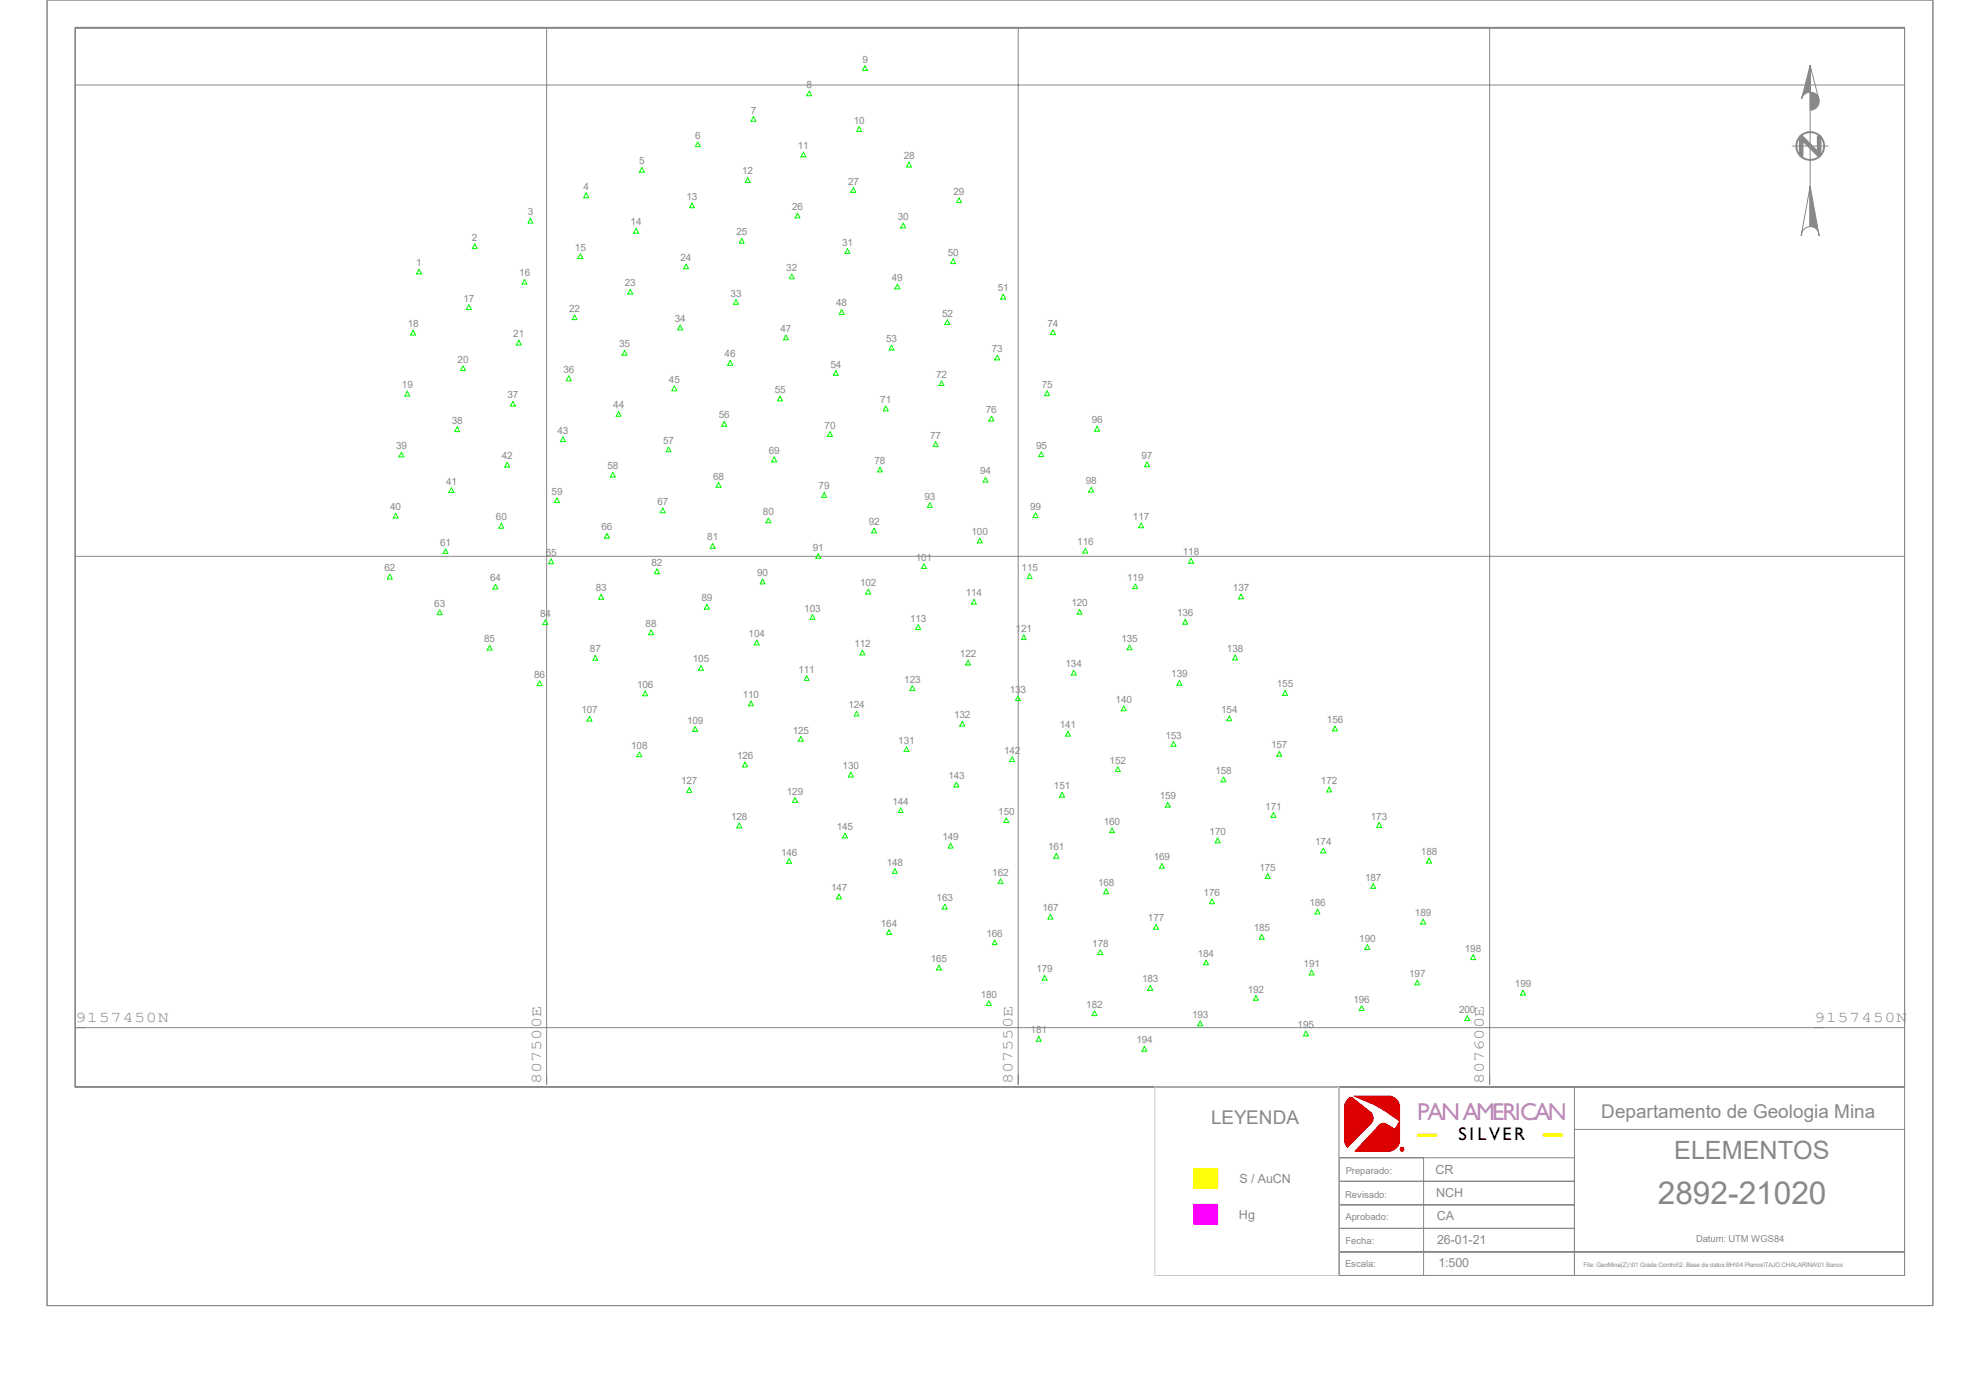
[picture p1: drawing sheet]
<svg xmlns="http://www.w3.org/2000/svg" width="420mm" height="297mm" viewBox="0 0 420 297" stroke-linecap="round" stroke-linejoin="round" font-family="sans-serif">
<g fill="#888" stroke="#888" stroke-width=".21">
<path d="M384 39.5l1.9 10.5-.2-.9a1.82 1.82 0 0 0-1.7-1z" fill-rule="evenodd"/>
<path d="M384 19.6a1.91 1.91 0 0 1 1.9 1.9 1.91 1.91 0 0 1-1.9 1.9z" fill-rule="evenodd"/>
<path d="M384 13.9l-.1 5.7a2.01 2.01 0 0 0-1.8 1.4z" fill-rule="evenodd"/>
</g>
<g fill="#d00" stroke="#d00" stroke-width=".21">
<path d="M285.8 233.4l.6-.6 .5 .1 3.7 3a1.73 1.73 0 0 1 .4 2.3l-5.2 5.2-.5-.7-.1-.8v-7a2.22 2.22 0 0 1 .6-1.5z" fill-rule="evenodd"/>
<path d="M287.2 232.5h7.3a2.36 2.36 0 0 1 2.4 2.5v6.9a2.43 2.43 0 0 1-2.4 2.4l-7.1-.1 5-5.3a1.2 1.2 0 0 1 1.8-.4l1.7 1.1 1-1.8-3.1-2.1-2.3-1.3z" fill-rule="evenodd"/>
</g>
<path d="M253.2 247.9h5.1v4.2h-5.1z" fill-rule="evenodd" fill="#ff0" stroke="#ff0" stroke-width=".21"/>
<path d="M253.2 255.5h5.1v4.2h-5.1z" fill-rule="evenodd" fill="#f0f" stroke="#f0f" stroke-width=".21"/>
<g fill="none" stroke="#888" stroke-width=".21">
<path d="M10 0h400v277h-400zM16 6h388v224.6h-388zM16 5.8h388v224.8h-388zM16 18h388M116 6.1v223.9M216 6.1v223.9M316 6.1v223.9M384 13.9l1.8 7.2a1.88 1.88 0 0 0-1.8-1.5zM384 13.9v34.2M380.2 31h7.6M384 39.5l-.1 8.6a1.93 1.93 0 0 0-1.7 1.1l-.1 .8zM16 118h388"/>
<path d="M16 218h388M284 230.6h120v40h-120zM284 230.6h50v40h-50zM334 239.6h70v26h-70zM284 255.6h50v5h-50zM284 250.6h50v5h-50zM284 245.6h50v5h-50zM284 245.6h18v25h-18zM284 265.6h50v5h-50zM284 260.6h50v5h-50zM334 265.6h70v5h-70z"/>
<circle cx="384" cy="31" r="2.86"/>
<circle cx="384" cy="31" r="3"/>
</g>
<path d="M385.9 29.1v3.8l-3.8-3.8v3.8" fill="none" stroke="#888" stroke-width=".97"/>
<circle cx="297.4" cy="243.8" r=".32" fill="none" stroke="#d00" stroke-width=".38"/>
<g fill="none" stroke="#0f0" stroke-width=".21">
<path d="M171.7 19.3l.5 1h-1.1zM183.5 13.9l.5 1h-1zM136.2 35.5l.5 1h-1.1zM148 30.1l.5 1h-1zM158.6 37.6l.5 1.1h-1zM159.8 24.7l.6 1h-1.1zM170.4 32.3l.5 1h-1zM181 39.8l.5 1h-1zM182.2 26.8l.6 1.1h-1.1zM192.8 34.4l.5 1h-1zM88.9 57.1l.5 1h-1.1zM100.7 51.7l.5 1h-1z"/>
<path d="M111.3 59.3l.5 1h-1.1zM112.5 46.3l.5 1h-1zM123.1 53.8l.6 1.1h-1.1zM124.3 40.9l.6 1.1h-1.1zM135 48.4l.5 1.1h-1.1zM145.5 56l.5 1h-1zM146.8 43.1l.5 1h-1zM157.4 50.6l.5 1h-1.1zM167.9 58.1l.6 1h-1.1zM169.2 45.2l.5 1h-1zM179.7 52.7l.6 1.1h-1.1zM191.6 47.3l.5 1h-1z"/>
<path d="M202.2 54.9l.5 1h-1zM203.4 42l.6 1h-1.1zM87.6 70.1l.6 1h-1.1zM98.2 77.6l.6 1h-1.1zM99.4 64.6l.6 1.1h-1.1zM110.1 72.2l.5 1h-1.1zM120.6 79.7l.6 1.1h-1.1zM121.9 66.8l.5 1h-1zM132.5 74.3l.5 1.1h-1zM133.7 61.4l.5 1h-1zM144.3 68.9l.5 1.1h-1zM154.9 76.5l.5 1h-1.1z"/>
<path d="M156.1 63.5l.5 1.1h-1zM166.7 71.1l.5 1h-1zM177.3 78.6l.5 1h-1zM178.5 65.7l.6 1h-1.1zM189.1 73.2l.6 1.1h-1.1zM190.4 60.3l.5 1h-1.1zM201 67.8l.5 1h-1.1zM211.5 75.4l.5 1h-1zM212.8 62.4l.5 1.1h-1zM223.4 70l.5 1h-1.1zM85.2 95.9l.5 1h-1.1zM86.4 83l.5 1h-1z"/>
<path d="M97 90.5l.5 1.1h-1zM107.6 98.1l.5 1h-1zM108.8 85.1l.5 1h-1zM119.4 92.7l.5 1h-1zM131.2 87.3l.5 1h-1zM141.8 94.8l.5 1h-1zM143 81.9l.6 1h-1.1zM153.6 89.4l.6 1h-1.1zM164.2 96.9l.6 1.1h-1.1zM165.5 84l.5 1h-1.1zM176.1 91.6l.5 1h-1.1zM186.6 99.1l.6 1h-1.1z"/>
<path d="M187.9 86.1l.5 1.1h-1zM198.5 93.7l.5 1h-1zM199.7 80.8l.5 1h-1zM210.3 88.3l.5 1h-1zM220.9 95.8l.5 1.1h-1.1zM222.1 82.9l.5 1h-1zM232.7 90.4l.6 1.1h-1.1zM243.3 98l.5 1h-1zM83.9 108.9l.6 1h-1.1zM94.5 116.4l.5 1h-1zM95.8 103.5l.5 1h-1.1zM106.3 111l.5 1.1h-1z"/>
<path d="M116.9 118.5l.5 1.1h-1zM118.2 105.6l.5 1h-1.1zM128.7 113.2l.6 1h-1.1zM130 100.2l.5 1h-1zM140.6 107.7l.5 1.1h-1.1zM151.2 115.3l.5 1h-1.1zM152.4 102.4l.6 1h-1.1zM163 109.9l.5 1h-1zM173.6 117.4l.5 1h-1zM174.8 104.5l.5 1h-1zM185.4 112.1l.5 1h-1zM196 119.6l.5 1h-1z"/>
<path d="M197.2 106.6l.5 1.1h-1zM207.8 114.2l.6 1h-1.1zM209 101.3l.6 1h-1.1zM219.7 108.8l.5 1h-1.1zM230.3 116.3l.5 1h-1.1zM231.5 103.4l.5 1h-1.1zM242.1 110.9l.5 1.1h-1zM252.6 118.4l.6 1.1h-1.1zM82.7 121.8l.5 1.1h-1zM93.3 129.4l.5 1h-1zM103.9 136.9l.5 1h-1.1zM105.1 124l.5 1h-1z"/>
<path d="M115.7 131.5l.5 1h-1.1zM126.3 139l.5 1.1h-1zM127.5 126.1l.6 1h-1.1zM138.1 133.6l.5 1.1h-1zM139.4 120.7l.5 1h-1.1zM149.9 128.2l.6 1h-1.1zM160.5 135.8l.5 1h-1zM161.8 122.9l.5 1h-1.1zM172.3 130.4l.6 1h-1.1zM182.9 137.9l.6 1h-1.1zM184.2 125l.5 1h-1.1zM194.8 132.5l.5 1.1h-1.1z"/>
<path d="M206.6 127.1l.5 1h-1zM217.2 134.7l.5 1h-1zM218.4 121.7l.5 1.1h-1zM229 129.3l.5 1h-1zM239.6 136.8l.5 1h-1zM240.8 123.9l.5 1h-1zM251.4 131.4l.5 1h-1zM262 138.9l.5 1.1h-1zM263.2 126l.6 1h-1.1zM114.5 144.4l.5 1.1h-1.1zM125.1 152l.5 1h-1.1zM135.6 159.5l.5 1h-1z"/>
<path d="M136.9 146.6l.5 1h-1zM147.4 154.1l.6 1.1h-1.1zM148.7 141.2l.5 1h-1zM159.3 148.7l.5 1h-1.1zM169.9 156.3l.5 1h-1.1zM171.1 143.3l.5 1.1h-1zM181.7 150.9l.5 1h-1zM192.3 158.4l.5 1h-1zM193.5 145.5l.6 1h-1.1zM204.1 153l.5 1.1h-1zM205.4 140.1l.5 1h-1.1zM215.9 147.6l.6 1h-1.1z"/>
<path d="M226.5 155.2l.5 1h-1zM227.8 142.2l.5 1h-1.1zM238.3 149.7l.6 1.1h-1.1zM248.9 157.3l.6 1h-1.1zM250.2 144.4l.5 1h-1.1zM260.8 151.9l.5 1h-1.1zM271.4 159.4l.5 1h-1.1zM272.6 146.5l.5 1h-1zM283.2 154.1l.5 1h-1zM146.2 167l.5 1.1h-1zM156.8 174.6l.6 1h-1.1zM158 161.7l.6 1h-1.1z"/>
<path d="M168.6 169.2l.6 1h-1.1zM179.2 176.7l.5 1.1h-1zM180.5 163.8l.5 1h-1.1zM191.1 171.4l.5 1h-1.1zM201.6 178.9l.5 1h-1zM202.9 165.9l.5 1.1h-1zM213.4 173.5l.6 1h-1.1zM214.7 160.5l.5 1.1h-1zM225.3 168.1l.5 1h-1.1zM235.9 175.6l.5 1.1h-1zM237.1 162.7l.6 1h-1.1zM247.7 170.2l.5 1h-1z"/>
<path d="M258.3 177.8l.5 1h-1zM259.5 164.8l.6 1.1h-1.1zM270.1 172.4l.5 1h-1zM280.7 179.9l.5 1h-1zM281.9 167l.5 1h-1zM292.5 174.5l.6 1.1h-1.1zM167.4 182.2l.5 1h-1zM178 189.7l.5 1h-1zM188.6 197.2l.5 1h-1.1zM189.8 184.3l.5 1h-1zM200.4 191.8l.5 1.1h-1zM211 199.4l.5 1h-1z"/>
<path d="M212.2 186.4l.6 1.1h-1.1zM222.8 194l.6 1h-1.1zM224.1 181l.5 1.1h-1.1zM234.7 188.6l.5 1h-1.1zM245.2 196.1l.5 1h-1zM246.5 183.2l.5 1h-1zM257 190.7l.6 1h-1.1zM267.6 198.2l.6 1.1h-1.1zM268.9 185.3l.5 1.1h-1zM279.5 192.9l.5 1h-1.1zM291.3 187.5l.5 1h-1zM301.9 195l.5 1h-1z"/>
<path d="M303.1 182.1l.6 1h-1.1zM199.2 204.8l.5 1h-1.1zM209.8 212.3l.5 1h-1.1zM220.3 219.8l.6 1.1h-1.1zM221.6 206.9l.5 1h-1zM232.2 214.5l.5 1h-1.1zM233.4 201.5l.5 1h-1zM244 209l.5 1.1h-1zM254.6 216.6l.5 1h-1.1zM255.8 203.7l.5 1h-1zM266.4 211.2l.5 1h-1zM277 218.7l.5 1.1h-1z"/>
<path d="M278.2 205.8l.6 1h-1.1zM288.8 213.4l.5 1h-1zM290.1 200.4l.5 1h-1.1zM300.7 207.9l.5 1.1h-1.1zM311.2 215.5l.5 1h-1zM312.5 202.5l.5 1.1h-1zM323 210.1l.6 1h-1.1zM242.7 222l.6 1h-1.1zM297.6 244.2h.1"/>
</g>
<path d="M300.9 240.8h3.6M327.5 240.8h3.7" fill="none" stroke="#fb0" stroke-width=".76"/>
<path d="M244.9 230.6h39.1v40h-39.1z" fill="none" stroke="#ccc" stroke-width=".21"/>
<text font-size="6.7" fill="#888" x="351.7" y="255.4">2892-21020</text>
<text font-size="5.3" fill="#888" x="355.1" y="245.8">ELEMENTOS</text>
<text font-size="5.1" fill="#b8b" x="300.6" y="237.7">PAN AMERICAN</text>
<g font-size="4" fill="#888">
<text x="256.9" y="238.4">LEYENDA</text>
<text x="339.6" y="237.2">Departamento de Geologia Mina</text>
</g>
<text font-size="3.9" x="309.4" y="241.9">S I L V E R</text>
<g font-size="3.2" fill="#888">
<text x="16" y="216.8">9157450N</text>
<text x="384.8" y="216.8">9157450N</text>
<text x="114.8" y="230" transform="rotate(-90 114.8 230)">807500E</text>
<text x="214.8" y="230" transform="rotate(-90 214.8 230)">807550E</text>
<text x="314.7" y="230" transform="rotate(-90 314.7 230)">807600E</text>
</g>
<g font-size="2.7" fill="#888">
<text x="262.9" y="251.1">S / AuCN</text>
<text x="304.5" y="249.1">CR</text>
<text x="304.6" y="254">NCH</text>
<text x="262.8" y="258.7">Hg</text>
<text x="304.8" y="258.8">CA</text>
<text x="304.8" y="263.9">26-01-21</text>
<text x="305.1" y="268.8">1:500</text>
</g>
<g font-size="2.1" fill="#888">
<text x="182.9" y="13.3">9</text>
<text x="171.1" y="18.7">8</text>
<text x="147.4" y="29.5">6</text>
<text x="159.3" y="24.1">7</text>
<text x="181.1" y="26.2">10</text>
<text x="135.6" y="34.9">5</text>
<text x="169.2" y="31.6">11</text>
<text x="191.7" y="33.7">28</text>
<text x="123.8" y="40.3">4</text>
<text x="157.4" y="37">12</text>
<text x="179.9" y="39.2">27</text>
<text x="202.3" y="41.3">29</text>
<text x="112" y="45.7">3</text>
<text x="133.8" y="47.8">14</text>
<text x="145.6" y="42.4">13</text>
<text x="168" y="44.5">26</text>
<text x="190.5" y="46.7">30</text>
<text x="100.1" y="51.1">2</text>
<text x="122" y="53.2">15</text>
<text x="156.2" y="50">25</text>
<text x="178.6" y="52.1">31</text>
<text x="88.3" y="56.5">1</text>
<text x="110.2" y="58.6">16</text>
<text x="144.4" y="55.4">24</text>
<text x="166.8" y="57.5">32</text>
<text x="189.2" y="59.6">49</text>
<text x="201" y="54.2">50</text>
<text x="98.3" y="64">17</text>
<text x="132.5" y="60.7">23</text>
<text x="155" y="62.9">33</text>
<text x="177.4" y="65">48</text>
<text x="211.6" y="61.8">51</text>
<text x="86.5" y="69.4">18</text>
<text x="108.9" y="71.5">21</text>
<text x="120.7" y="66.2">22</text>
<text x="143.1" y="68.3">34</text>
<text x="165.6" y="70.4">47</text>
<text x="199.8" y="67.2">52</text>
<text x="222.2" y="69.3">74</text>
<text x="97.1" y="77">20</text>
<text x="131.3" y="73.7">35</text>
<text x="153.7" y="75.8">46</text>
<text x="176.1" y="78">54</text>
<text x="188" y="72.6">53</text>
<text x="210.4" y="74.7">73</text>
<text x="85.3" y="82.3">19</text>
<text x="119.5" y="79.1">36</text>
<text x="141.9" y="81.2">45</text>
<text x="164.3" y="83.4">55</text>
<text x="198.5" y="80.1">72</text>
<text x="221" y="82.3">75</text>
<text x="95.8" y="89.9">38</text>
<text x="107.7" y="84.5">37</text>
<text x="130.1" y="86.7">44</text>
<text x="152.5" y="88.8">56</text>
<text x="186.7" y="85.5">71</text>
<text x="209.1" y="87.7">76</text>
<text x="231.6" y="89.8">96</text>
<text x="84" y="95.3">39</text>
<text x="118.2" y="92">43</text>
<text x="140.7" y="94.2">57</text>
<text x="174.9" y="90.9">70</text>
<text x="197.3" y="93">77</text>
<text x="219.8" y="95.2">95</text>
<text x="106.4" y="97.5">42</text>
<text x="128.9" y="99.6">58</text>
<text x="151.3" y="101.7">68</text>
<text x="163.1" y="96.3">69</text>
<text x="185.5" y="98.5">78</text>
<text x="207.9" y="100.6">94</text>
<text x="242.1" y="97.4">97</text>
<text x="94.6" y="102.8">41</text>
<text x="117" y="105">59</text>
<text x="139.4" y="107.1">67</text>
<text x="173.7" y="103.8">79</text>
<text x="196.1" y="106">93</text>
<text x="230.3" y="102.7">98</text>
<text x="82.8" y="108.2">40</text>
<text x="105.2" y="110.4">60</text>
<text x="127.6" y="112.5">66</text>
<text x="161.8" y="109.3">80</text>
<text x="184.3" y="111.4">92</text>
<text x="206.1" y="113.5">100</text>
<text x="218.5" y="108.2">99</text>
<text x="240.3" y="110.3">117</text>
<text x="93.3" y="115.8">61</text>
<text x="115.8" y="117.9">65</text>
<text x="150" y="114.6">81</text>
<text x="172.4" y="116.8">91</text>
<text x="194.3" y="119">101</text>
<text x="228.5" y="115.7">116</text>
<text x="250.9" y="117.8">118</text>
<text x="81.5" y="121.2">62</text>
<text x="104" y="123.3">64</text>
<text x="126.4" y="125.5">83</text>
<text x="138.2" y="120.1">82</text>
<text x="160.6" y="122.2">90</text>
<text x="182.5" y="124.3">102</text>
<text x="216.7" y="121.1">115</text>
<text x="239.1" y="123.2">119</text>
<text x="261.5" y="125.4">137</text>
<text x="92.1" y="128.7">63</text>
<text x="114.6" y="130.9">84</text>
<text x="148.8" y="127.6">89</text>
<text x="170.6" y="129.8">103</text>
<text x="193" y="131.9">113</text>
<text x="204.9" y="126.5">114</text>
<text x="227.3" y="128.6">120</text>
<text x="249.7" y="130.8">136</text>
<text x="102.7" y="136.3">85</text>
<text x="136.9" y="133">88</text>
<text x="158.8" y="135.1">104</text>
<text x="181.2" y="137.3">112</text>
<text x="215.4" y="134">121</text>
<text x="237.9" y="136.2">135</text>
<text x="113.3" y="143.8">86</text>
<text x="125.1" y="138.4">87</text>
<text x="147" y="140.5">105</text>
<text x="169.4" y="142.7">111</text>
<text x="203.6" y="139.4">122</text>
<text x="226" y="141.6">134</text>
<text x="248.5" y="143.7">139</text>
<text x="260.3" y="138.3">138</text>
<text x="135.1" y="145.9">106</text>
<text x="157.6" y="148.1">110</text>
<text x="191.8" y="144.8">123</text>
<text x="214.2" y="147">133</text>
<text x="236.6" y="149.1">140</text>
<text x="270.8" y="145.8">155</text>
<text x="123.3" y="151.3">107</text>
<text x="145.8" y="153.5">109</text>
<text x="168.1" y="155.6">125</text>
<text x="180" y="150.2">124</text>
<text x="202.4" y="152.4">132</text>
<text x="224.8" y="154.5">141</text>
<text x="259" y="151.3">154</text>
<text x="281.5" y="153.4">156</text>
<text x="133.9" y="158.9">108</text>
<text x="156.3" y="161">126</text>
<text x="190.5" y="157.8">131</text>
<text x="213" y="159.9">142</text>
<text x="247.2" y="156.7">153</text>
<text x="269.6" y="158.8">157</text>
<text x="144.5" y="166.4">127</text>
<text x="178.7" y="163.2">130</text>
<text x="201.2" y="165.3">143</text>
<text x="223.6" y="167.5">151</text>
<text x="235.4" y="162.1">152</text>
<text x="257.8" y="164.2">158</text>
<text x="280.2" y="166.3">172</text>
<text x="155.1" y="173.9">128</text>
<text x="166.9" y="168.6">129</text>
<text x="189.3" y="170.7">144</text>
<text x="211.8" y="172.8">150</text>
<text x="246" y="169.6">159</text>
<text x="268.4" y="171.7">171</text>
<text x="290.8" y="173.9">173</text>
<text x="177.5" y="176.1">145</text>
<text x="199.9" y="178.3">149</text>
<text x="234.1" y="175">160</text>
<text x="256.6" y="177.1">170</text>
<text x="279" y="179.3">174</text>
<text x="165.7" y="181.5">146</text>
<text x="188.1" y="183.6">148</text>
<text x="210.5" y="185.8">162</text>
<text x="222.3" y="180.4">161</text>
<text x="244.7" y="182.5">169</text>
<text x="267.2" y="184.7">175</text>
<text x="301.4" y="181.4">188</text>
<text x="176.3" y="189.1">147</text>
<text x="198.7" y="191.2">163</text>
<text x="232.9" y="187.9">168</text>
<text x="255.3" y="190.1">176</text>
<text x="289.6" y="186.8">187</text>
<text x="186.9" y="196.6">164</text>
<text x="221.1" y="193.3">167</text>
<text x="243.5" y="195.5">177</text>
<text x="265.9" y="197.6">185</text>
<text x="277.7" y="192.2">186</text>
<text x="300.1" y="194.4">189</text>
<text x="209.3" y="198.7">166</text>
<text x="231.7" y="200.9">178</text>
<text x="254.1" y="203">184</text>
<text x="288.3" y="199.8">190</text>
<text x="310.7" y="201.9">198</text>
<text x="197.4" y="204.1">165</text>
<text x="219.8" y="206.3">179</text>
<text x="242.3" y="208.4">183</text>
<text x="276.5" y="205.1">191</text>
<text x="298.9" y="207.3">197</text>
<text x="321.4" y="209.5">199</text>
<text x="208" y="211.7">180</text>
<text x="230.4" y="213.8">182</text>
<text x="252.9" y="215.9">193</text>
<text x="264.7" y="210.6">192</text>
<text x="287.1" y="212.7">196</text>
<text x="309.5" y="214.8">200</text>
<text x="218.6" y="219.2">181</text>
<text x="241" y="221.4">194</text>
<text x="275.3" y="218.1">195</text>
</g>
<g font-size="2" fill="#888">
<text x="285.5" y="249.1">Preparado:</text>
<text x="285.3" y="254.1">Revisado:</text>
<text x="285.4" y="258.9">Aprobado:</text>
<text x="285.4" y="264">Fecha:</text>
<text x="359.7" y="263.4">Datum: UTM WGS84</text>
<text x="285.3" y="268.9">Escala:</text>
</g>
<text font-size="1.3" fill="#888" x="335.9" y="268.9">File: GeoMina(Z):\01 Grade Control\2. Base de datos BH\04 Planos\TAJO CHALARINA\01 Banco</text>
<text font-size=".5" fill="#fb6" x="297.2" y="244">R</text>
</svg>
